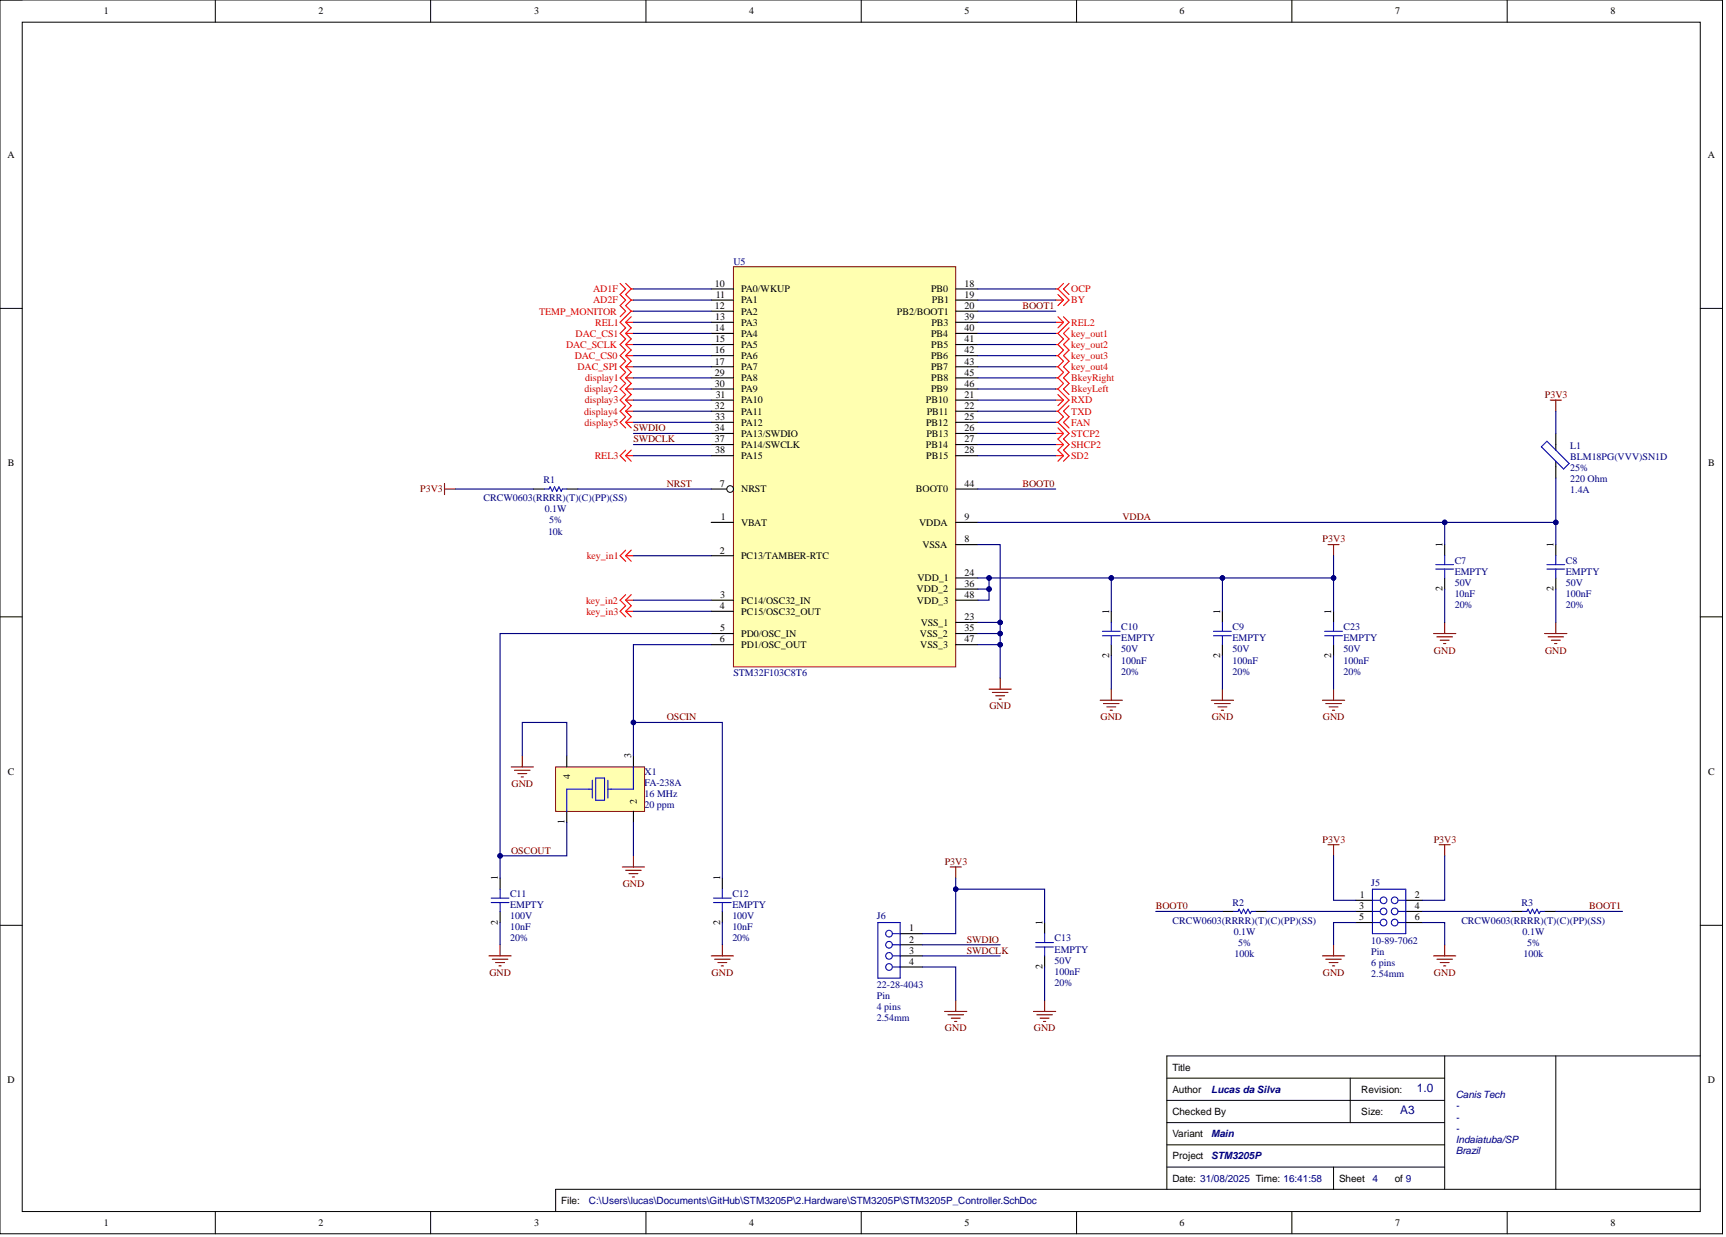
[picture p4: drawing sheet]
<svg xmlns="http://www.w3.org/2000/svg" width="393mm" height="282mm" viewBox="0 0 393 282" stroke-linecap="round" stroke-linejoin="round" font-family="sans-serif">
<g fill="none" stroke="#000" stroke-width=".23">
<path d="M0 0h392.5v281.1h-392.5zM0 0h5.1M49.1 0v5.1M98.1 0v5.1M147.2 0v5.1M196.3 0v5.1M245.3 0v5.1M294.4 0v5.1M343.5 0v5.1M387.5 0h5v5.1M5.1 5.1h382.4v271h-382.4zM0 70.3h5.1"/>
<path d="M387.5 70.3h5M0 140.6h5.1M387.5 140.6h5M0 210.8h5.1M387.5 210.8h5M265.9 245.7h63.3M265.9 250.7h63.3M265.9 255.8h63.3M307.7 245.7v10.1M329.2 240.6v30.4M354.6 240.6v30.4M387.5 240.6h-121.6v30.4"/>
<path d="M49.1 276.1v5M98.1 276.1v5M147.2 276.1v5M196.3 276.1v5M245.3 276.1v5M265.9 265.9h63.3M265.9 260.9h63.3M294.4 276.1v5M303.9 265.9v5.1M343.5 276.1v5M387.5 271h-260.9v5.1M392.5 276.1v5"/>
</g>
<path d="M167.1 60.8h50.7v91.2h-50.7z" fill-rule="evenodd" fill="#ffffb0"/>
<path d="M167.1 60.8h50.7v91.2h-50.7z" fill="none" stroke="#800000" stroke-width=".23"/>
<path d="M162.1 65.8h5M162.1 111.4h5" fill="none" stroke="#000" stroke-width=".25"/>
<circle cx="166.4" cy="111.4" r=".76" fill="#f8fcff"/>
<circle cx="166.4" cy="111.4" r=".76" fill="none" stroke="#000" stroke-width=".23"/>
<g fill="none" stroke="#000" stroke-width=".25">
<path d="M162.1 68.4h5M162.1 70.9h5M162.1 73.4h5M162.1 76h5M162.1 78.5h5M217.8 68.4h5.1M217.8 70.9h5.1M217.8 73.4h5.1M217.8 76h5.1M217.8 78.5h5.1M217.8 65.8h5.1M162.1 81h5"/>
<path d="M162.1 83.6h5M162.1 86.1h5M162.1 93.7h5M162.1 96.2h5M162.1 98.8h5M162.1 88.6h5M162.1 91.2h5M217.8 81h5.1M217.8 83.6h5.1M217.8 86.1h5.1M217.8 93.7h5.1M217.8 96.2h5.1"/>
<path d="M217.8 98.8h5.1M217.8 88.6h5.1M217.8 91.2h5.1M162.1 101.3h5M162.1 103.8h5M162.1 119h5M217.8 101.3h5.1M217.8 103.8h5.1M217.8 119h5.1M217.8 111.4h5.1M162.1 136.8h5M162.1 126.6h5"/>
<path d="M162.1 139.3h5M217.8 131.7h5.1M217.8 134.2h5.1M217.8 136.8h5.1M217.8 124.1h5.1M162.1 144.4h5M162.1 146.9h5M217.8 141.8h5.1M217.8 144.4h5.1M217.8 146.9h5.1"/>
</g>
<path d="M126.6 174.8h20.3v10.1h-20.3z" fill-rule="evenodd" fill="#ffffb0"/>
<path d="M126.6 174.8h20.3v10.1h-20.3z" fill="none" stroke="#800000" stroke-width=".23"/>
<g fill="none" stroke="#000" stroke-width=".25">
<path d="M354.6 98.8v3.8M121.6 111.4h2.5M129.2 111.4h2.5M354.6 105.1v3.8M253.3 139.3v2.5M278.6 139.3v2.5M303.9 139.3v2.5M329.2 124.1v2.5M329.2 131.7v2.5M354.6 124.1v2.5M354.6 131.7v2.5M253.3 146.9v2.5"/>
<path d="M278.6 146.9v2.5M303.9 146.9v2.5M129.2 172.2v2.6M144.4 172.2v2.6M129.2 184.9v2.5M144.4 184.9v2.5M114 200.1v2.5M114 207.7v2.5M164.6 200.1v2.5M164.6 207.7v2.5M205.1 215.3h5.1M205.1 212.7h5.1"/>
<path d="M205.1 217.8h5.1M238.1 210.2v2.5M238.1 217.8v2.5M278.6 207.7h2.5M286.2 207.7h2.5M309 207.7h3.8M309 205.1h3.8M309 210.2h3.8M320.4 207.7h3.8M320.4 205.1h3.8M320.4 210.2h3.8M344.4 207.7h2.6"/>
<path d="M352 207.7h2.6M205.1 220.3h5.1"/>
</g>
<g fill="none" stroke="#00f" stroke-width=".25">
<path d="M124.1 111.4h1l.3-.5 .5 1 .5-1 .5 1 .5-1 .5 1 .2-.5h1.1M352.5 100.5l5.1 5.1-1.3 1.3-5-5.1zM327.2 129.7h4.1M327.2 128.7h4.1M329.2 126.6v2.1M329.2 129.7v2M352.5 129.7h4.1M352.5 128.7h4.1M354.6 126.6v2.1M354.6 129.7v2M251.2 144.9h4.1M251.2 143.9h4.1"/>
<path d="M253.3 141.8v2.1M253.3 144.9v2M276.6 144.9h4M276.6 143.9h4M278.6 141.8v2.1M278.6 144.9v2M301.9 144.9h4M301.9 143.9h4M303.9 141.8v2.1M303.9 144.9v2M135 177.8v4M135 179.8h-5.8v5.1"/>
<path d="M135.7 177.3h2.1v5.1h-2.1zM138.5 177.8v4M144.4 174.8v5h-5.9M111.9 205.7h4.1M111.9 204.6h4.1M114 202.6v2M114 205.7v2M162.6 205.7h4M162.6 204.6h4M164.6 202.6v2M164.6 205.7v2M200.1 210.2h5v12.7h-5z"/>
<path d="M203.4 212.7h1.7M203.4 215.3h1.7M203.4 217.8h1.7M236 215.8h4.1M236 214.8h4.1M238.1 212.7v2.1M238.1 215.8v2M281.1 207.7h1l.3-.5 .5 1 .5-1 .5 1 .5-1 .5 1 .3-.5h1M312.8 207.7h1.7M312.8 205.1h1.7M312.8 202.6h7.6v10.1h-7.6zM312.8 210.2h1.7"/>
<path d="M318.6 207.7h1.8M318.6 205.1h1.8M318.6 210.2h1.8M347 207.7h1l.2-.5 .5 1 .5-1 .5 1 .6-1 .5 1 .2-.5h1M203.4 220.3h1.7"/>
<circle cx="202.6" cy="215.3" r=".76"/>
<circle cx="202.6" cy="217.8" r=".76"/>
<circle cx="202.6" cy="212.7" r=".76"/>
<circle cx="315.3" cy="210.2" r=".76"/>
<circle cx="315.3" cy="205.2" r=".76"/>
<circle cx="315.3" cy="207.7" r=".76"/>
<circle cx="317.8" cy="205.2" r=".76"/>
<circle cx="317.8" cy="210.2" r=".76"/>
<circle cx="317.8" cy="207.7" r=".76"/>
<circle cx="202.6" cy="220.3" r=".76"/>
</g>
<g fill="none" stroke="#800000" stroke-width=".25">
<path d="M353.3 91.2h2.5M354.6 91.2v2.5M101.3 110.2v2.5M101.3 111.4h2.5M302.6 124.1h2.6M303.9 124.1v2.5M225.4 157h5.1M226.2 157.8h3.5M226.9 158.5h2M227.7 159.3h.5M227.9 154.5v2.5M250.7 159.6h5.1"/>
<path d="M253.3 157v2.6M276.1 159.6h5M278.6 157v2.6M301.4 159.6h5M303.9 157v2.6M326.7 144.4h5.1M327.5 145.1h3.5M328.2 145.9h2M329 146.6h.5M329.2 141.8v2.6M352 144.4h5.1M352.8 145.1h3.5"/>
<path d="M353.5 145.9h2.1M354.3 146.6h.5M354.6 141.8v2.6M116.5 174.8h5.1M117.3 175.5h3.5M118 176.3h2M118.8 177h.5M119 172.2v2.6M251.5 160.3h3.5M252.2 161.1h2.1M253 161.8h.5M276.8 160.3h3.6"/>
<path d="M277.6 161.1h2M278.3 161.8h.5M302.1 160.3h3.6M302.9 161.1h2M303.7 161.8h.5M141.8 197.6h5.1M142.6 198.3h3.5M143.3 199.1h2.1M144.1 199.8h.5M144.4 195v2.6M216.5 197.6h2.6M217.8 197.6v2.5"/>
<path d="M302.6 192.5h2.6M303.9 192.5v2.5M328 192.5h2.5M329.2 192.5v2.5M111.4 217.8h5.1M112.2 218.6h3.5M113 219.3h2M114 215.3v2.5M162.1 217.8h5M162.8 218.6h3.6M163.6 219.3h2M164.6 215.3v2.5"/>
<path d="M301.4 217.8h5M302.1 218.6h3.6M302.9 219.3h2M303.9 215.3v2.5M326.7 217.8h5.1M327.5 218.6h3.5M328.2 219.3h2M329.2 215.3v2.5M113.7 220.1h.5M164.4 220.1h.5M215.3 230.5h5M216 231.2h3.6"/>
<path d="M216.8 232h2M217.5 232.8h.6M217.8 227.9v2.6M235.5 230.5h5.1M236.3 231.2h3.5M237 232h2.1M237.8 232.8h.5M238.1 227.9v2.6M303.7 220.1h.5M329 220.1h.5"/>
</g>
<g fill="none" stroke="#f00" stroke-width=".25">
<path d="M141.3 64.6l1.3 1.2-1.3 1.3 1.3 1.3-1.3 1.2 1.3 1.3-1.3 1.3M142.6 64.6l1.3 1.2M142.6 73.4l1.3 1.3-1.3 1.3M142.6 73.4h1.8M142.6 78.5h1.8M142.6 76h1.8M142.6 78.5l1.3 1.3-1.3 1.2M142.6 76l1.3 1.2-1.3 1.3M143.9 65.8l-1.3 1.3 1.3 1.3M143.9 65.8h.5M143.9 68.4l-1.3 1.2 1.3 1.3M143.9 68.4h.5"/>
<path d="M143.9 70.9l-2.6 2.5 1.3 1.3-1.3 1.3 1.3 1.2-1.3 1.3 1.3 1.3-1.3 1.2 1.3 1.3-1.3 1.3 1.3 1.2-1.3 1.3 1.3 1.3-1.3 1.2 1.3 1.3-1.3 1.3 1.3 1.2-1.3 1.3 1.3 1.3-1.3 1.2 1.3 1.3M143.9 70.9h.5M143.9 72.2l-1.3 1.2M240.6 65.8h.5M240.6 68.4h1.8M240.6 73.4h1.8M240.6 78.5h.5M240.6 76h.5M241.1 67.1l1.3 1.3M241.1 65.8l2.5 2.6-1.2 1.2M241.1 72.2l1.3 1.2M241.1 78.5l1.3 1.3-1.3 1.2"/>
<path d="M241.1 76l1.3 1.2-1.3 1.3M242.4 68.4l-1.3 1.2M242.4 73.4l-1.3 1.3M242.4 72.2l1.2 1.2-2.5 2.6M242.4 64.6l-1.3 1.2M243.6 64.6l-1.2 1.2 1.2 1.3M243.6 74.7l-1.2 1.3 1.2 1.2-1.2 1.3 1.2 1.3-1.2 1.2 1.2 1.3-1.2 1.3 1.2 1.2-1.2 1.3 1.2 1.3-1.2 1.2 1.2 1.3M142.6 96.2h1.8M142.6 93.7h1.8M142.6 91.2h1.8M142.6 86.1l1.3 1.3-1.3 1.2M142.6 83.6l1.3 1.2-1.3 1.3"/>
<path d="M142.6 86.1h1.8M142.6 88.6l1.3 1.3-1.3 1.3M142.6 88.6h1.8M142.6 91.2l1.3 1.2-1.3 1.3M142.6 93.7l1.3 1.3-1.3 1.2M142.6 96.2l1.3 1.3M142.6 83.6h1.8M142.6 81h1.8M142.6 81l1.3 1.3-1.3 1.3M240.6 96.2h.5M240.6 93.7h.5M240.6 91.2h1.8"/>
<path d="M240.6 98.8h1.8M240.6 86.1h.5M240.6 88.6h.5M240.6 83.6h.5M240.6 81h.5M241.1 96.2l2.5 2.6-1.2 1.2 1.2 1.3-1.2 1.3 1.2 1.2-1.2 1.3M241.1 93.7l1.3 1.3-1.3 1.2M241.1 88.6l2.5 2.6-2.5 2.5M241.1 89.9l1.3 1.3M241.1 97.5l1.3 1.3M241.1 83.6l1.3 1.2-1.3 1.3M241.1 81l1.3 1.3-1.3 1.3"/>
<path d="M241.1 86.1l1.3 1.3-1.3 1.2M242.4 91.2l-1.3 1.2M242.4 98.8l-1.3 1.2 1.3 1.3M243.6 92.4l-1.2 1.3 1.2 1.3-1.2 1.2 1.2 1.3M142.6 103.8l1.3 1.3M142.6 102.6l-1.3 1.2 1.3 1.3M142.6 103.8h1.8M143.9 102.6l-1.3 1.2M240.6 103.8h1.8M240.6 101.3h1.8M242.4 101.3l-1.3 1.3 1.3 1.2M242.4 103.8l-1.3 1.3"/>
<path d="M142.6 136.8l1.3 1.2-1.3 1.3M142.6 135.5l-1.3 1.3 1.3 1.2-1.3 1.3 1.3 1.3M142.6 136.8h1.8M142.6 139.3l1.3 1.3M142.6 139.3h1.8M142.6 126.6l1.3 1.3M142.6 125.4l-1.3 1.2 1.3 1.3M142.6 126.6h1.8M143.9 135.5l-1.3 1.3M143.9 125.4l-1.3 1.2"/>
</g>
<path d="M354.6 108.9v10.1" fill="none" stroke="#000080" stroke-width=".25"/>
<circle cx="354.6" cy="119" r=".51" fill="#000080"/>
<circle cx="354.6" cy="119" r=".51" fill="none" stroke="#000080" stroke-width=".23"/>
<path d="M103.8 111.4h17.8M162.1 144.4h-48.1v50.6h15.2v-7.6" fill="none" stroke="#000080" stroke-width=".25"/>
<circle cx="114" cy="195" r=".51" fill="#000080"/>
<circle cx="114" cy="195" r=".51" fill="none" stroke="#000080" stroke-width=".23"/>
<path d="M131.7 111.4h30.4M119 172.2v-7.6h10.2v7.6M144.4 164.6h20.2v35.5" fill="none" stroke="#000080" stroke-width=".25"/>
<circle cx="144.4" cy="164.6" r=".51" fill="#000080"/>
<circle cx="144.4" cy="164.6" r=".51" fill="none" stroke="#000080" stroke-width=".23"/>
<path d="M162.1 146.9h-17.7v25.3" fill="none" stroke="#000080" stroke-width=".25"/>
<circle cx="144.4" cy="164.6" r=".51" fill="#000080"/>
<circle cx="144.4" cy="164.6" r=".51" fill="none" stroke="#000080" stroke-width=".23"/>
<g fill="none" stroke="#000080" stroke-width=".25">
<path d="M144.4 78.5h17.7M144.4 76h17.7M144.4 73.4h17.7M144.4 70.9h17.7M144.4 68.4h17.7M144.4 65.8h17.7M144.4 98.8h17.7M144.4 96.2h17.7M144.4 93.7h17.7M144.4 91.2h17.7M144.4 88.6h17.7M144.4 86.1h17.7"/>
<path d="M144.4 83.6h17.7M144.4 81h17.7M144.4 101.3h17.7M144.4 139.3h17.7M144.4 136.8h17.7M144.4 126.6h17.7M210.2 217.8h17.7M210.2 215.3h17.7M238.1 210.2v-7.6h-20.3v10.1h-7.6M210.2 220.3h7.6v7.6"/>
</g>
<circle cx="217.8" cy="202.6" r=".51" fill="#000080"/>
<circle cx="217.8" cy="202.6" r=".51" fill="none" stroke="#000080" stroke-width=".23"/>
<path d="M222.9 146.9h5" fill="none" stroke="#000080" stroke-width=".25"/>
<circle cx="227.9" cy="146.9" r=".51" fill="#000080"/>
<circle cx="227.9" cy="146.9" r=".51" fill="none" stroke="#000080" stroke-width=".23"/>
<path d="M222.9 144.4h5" fill="none" stroke="#000080" stroke-width=".25"/>
<circle cx="227.9" cy="144.4" r=".51" fill="#000080"/>
<circle cx="227.9" cy="144.4" r=".51" fill="none" stroke="#000080" stroke-width=".23"/>
<path d="M222.9 141.8h5" fill="none" stroke="#000080" stroke-width=".25"/>
<circle cx="227.9" cy="141.8" r=".51" fill="#000080"/>
<circle cx="227.9" cy="141.8" r=".51" fill="none" stroke="#000080" stroke-width=".23"/>
<path d="M222.9 131.7h2.5v5.1h-2.5" fill="none" stroke="#000080" stroke-width=".25"/>
<circle cx="225.4" cy="134.2" r=".51" fill="#000080"/>
<circle cx="225.4" cy="134.2" r=".51" fill="none" stroke="#000080" stroke-width=".23"/>
<circle cx="225.4" cy="131.7" r=".51" fill="#000080"/>
<circle cx="225.4" cy="131.7" r=".51" fill="none" stroke="#000080" stroke-width=".23"/>
<path d="M222.9 134.2h2.5" fill="none" stroke="#000080" stroke-width=".25"/>
<circle cx="225.4" cy="134.2" r=".51" fill="#000080"/>
<circle cx="225.4" cy="134.2" r=".51" fill="none" stroke="#000080" stroke-width=".23"/>
<path d="M222.9 124.1h5v30.4" fill="none" stroke="#000080" stroke-width=".25"/>
<circle cx="227.9" cy="146.9" r=".51" fill="#000080"/>
<circle cx="227.9" cy="146.9" r=".51" fill="none" stroke="#000080" stroke-width=".23"/>
<circle cx="227.9" cy="144.4" r=".51" fill="#000080"/>
<circle cx="227.9" cy="144.4" r=".51" fill="none" stroke="#000080" stroke-width=".23"/>
<circle cx="227.9" cy="141.8" r=".51" fill="#000080"/>
<circle cx="227.9" cy="141.8" r=".51" fill="none" stroke="#000080" stroke-width=".23"/>
<path d="M222.9 119h131.7v5.1" fill="none" stroke="#000080" stroke-width=".25"/>
<circle cx="329.2" cy="119" r=".51" fill="#000080"/>
<circle cx="329.2" cy="119" r=".51" fill="none" stroke="#000080" stroke-width=".23"/>
<circle cx="354.6" cy="119" r=".51" fill="#000080"/>
<circle cx="354.6" cy="119" r=".51" fill="none" stroke="#000080" stroke-width=".23"/>
<g fill="none" stroke="#000080" stroke-width=".25">
<path d="M222.9 78.5h17.7M222.9 76h17.7M222.9 70.9h17.7M222.9 68.4h17.7M222.9 65.8h17.7M222.9 98.8h17.7M222.9 96.2h17.7M222.9 93.7h17.7M222.9 91.2h17.7M222.9 88.6h17.7M222.9 86.1h17.7M222.9 83.6h17.7"/>
<path d="M222.9 81h17.7M222.9 111.4h17.7M222.9 103.8h17.7M222.9 101.3h17.7M225.4 131.7h27.9"/>
</g>
<circle cx="225.4" cy="131.7" r=".51" fill="#000080"/>
<circle cx="225.4" cy="131.7" r=".51" fill="none" stroke="#000080" stroke-width=".23"/>
<circle cx="253.3" cy="131.7" r=".51" fill="#000080"/>
<circle cx="253.3" cy="131.7" r=".51" fill="none" stroke="#000080" stroke-width=".23"/>
<path d="M303.9 126.6v5.1h-50.6v7.6" fill="none" stroke="#000080" stroke-width=".25"/>
<circle cx="253.3" cy="131.7" r=".51" fill="#000080"/>
<circle cx="253.3" cy="131.7" r=".51" fill="none" stroke="#000080" stroke-width=".23"/>
<circle cx="278.6" cy="131.7" r=".51" fill="#000080"/>
<circle cx="278.6" cy="131.7" r=".51" fill="none" stroke="#000080" stroke-width=".23"/>
<circle cx="303.9" cy="131.7" r=".51" fill="#000080"/>
<circle cx="303.9" cy="131.7" r=".51" fill="none" stroke="#000080" stroke-width=".23"/>
<path d="M114 195v5.1M303.9 195v10.1h5.1M329.2 195v10.1h-5M114 210.2v5.1M263.4 207.7h15.2M288.7 207.7h20.3M309 210.2h-5.1v5.1M324.2 210.2h5v5.1M324.2 207.7h20.2M354.6 207.7h15.2" fill="none" stroke="#000080" stroke-width=".25"/>
<circle cx="114" cy="195" r=".51" fill="#000080"/>
<circle cx="114" cy="195" r=".51" fill="none" stroke="#000080" stroke-width=".23"/>
<path d="M144.4 187.4v7.6M164.6 210.2v5.1M217.8 200.1v2.5" fill="none" stroke="#000080" stroke-width=".25"/>
<circle cx="217.8" cy="202.6" r=".51" fill="#000080"/>
<circle cx="217.8" cy="202.6" r=".51" fill="none" stroke="#000080" stroke-width=".23"/>
<path d="M278.6 131.7v7.6M253.3 149.4v7.6M278.6 149.4v7.6M238.1 220.3v7.6" fill="none" stroke="#000080" stroke-width=".25"/>
<circle cx="278.6" cy="131.7" r=".51" fill="#000080"/>
<circle cx="278.6" cy="131.7" r=".51" fill="none" stroke="#000080" stroke-width=".23"/>
<path d="M303.9 131.7v7.6M303.9 149.4v7.6" fill="none" stroke="#000080" stroke-width=".25"/>
<circle cx="303.9" cy="131.7" r=".51" fill="#000080"/>
<circle cx="303.9" cy="131.7" r=".51" fill="none" stroke="#000080" stroke-width=".23"/>
<path d="M329.2 119v5.1M329.2 134.2v7.6" fill="none" stroke="#000080" stroke-width=".25"/>
<circle cx="329.2" cy="119" r=".51" fill="#000080"/>
<circle cx="329.2" cy="119" r=".51" fill="none" stroke="#000080" stroke-width=".23"/>
<path d="M222.9 73.4h17.7M354.6 93.7v5.1M144.4 103.8h17.7M354.6 134.2v7.6" fill="none" stroke="#000080" stroke-width=".25"/>
<g font-size="2.7" fill="#000080">
<text x="322.9" y="248.9">1.0</text>
<text x="319.1" y="253.9">A3</text>
</g>
<g font-size="2.3">
<text x="23.7" y="3.3">1</text>
<text x="72.6" y="3.3">2</text>
<text x="121.7" y="3.3">3</text>
<text x="170.7" y="3.3">4</text>
<text x="219.8" y="3.3">5</text>
<text x="268.8" y="3.3">6</text>
<text x="317.9" y="3.3">7</text>
<text x="367" y="3.3">8</text>
<text x="1.7" y="35.9">A</text>
<text x="389.2" y="35.9">A</text>
<text x="162.9" y="65.3">10</text>
<text x="219.8" y="65.3">18</text>
<text x="162.9" y="70.4">12</text>
<text x="163.1" y="67.9">11</text>
<text x="168.9" y="66.6">PA0/WKUP</text>
<text x="168.9" y="69.1">PA1</text>
<text x="168.9" y="71.7">PA2</text>
<text x="204.4" y="71.7">PB2/BOOT1</text>
<text x="212.2" y="66.6">PB0</text>
<text x="212.4" y="69.1">PB1</text>
<text x="219.8" y="67.9">19</text>
<text x="219.8" y="70.4">20</text>
<text x="162.9" y="75.5">14</text>
<text x="163" y="72.9">13</text>
<text x="168.9" y="74.2">PA3</text>
<text x="168.9" y="76.7">PA4</text>
<text x="212.2" y="76.7">PB4</text>
<text x="212.3" y="74.2">PB3</text>
<text x="219.8" y="72.9">39</text>
<text x="219.8" y="75.5">40</text>
<text x="162.9" y="80.5">16</text>
<text x="162.9" y="83.1">17</text>
<text x="163" y="78">15</text>
<text x="168.9" y="79.3">PA5</text>
<text x="168.9" y="81.8">PA6</text>
<text x="212.2" y="81.8">PB6</text>
<text x="212.2" y="79.3">PB5</text>
<text x="219.8" y="78">41</text>
<text x="219.8" y="80.5">42</text>
<text x="219.8" y="83.1">43</text>
<text x="162.9" y="85.6">29</text>
<text x="162.9" y="88.1">30</text>
<text x="168.9" y="84.3">PA7</text>
<text x="168.9" y="86.9">PA8</text>
<text x="168.9" y="89.4">PA9</text>
<text x="212.2" y="84.3">PB7</text>
<text x="212.2" y="89.4">PB9</text>
<text x="212.2" y="86.9">PB8</text>
<text x="219.8" y="85.6">45</text>
<text x="219.8" y="88.1">46</text>
<text x="162.9" y="93.2">32</text>
<text x="163" y="95.7">33</text>
<text x="163.1" y="90.7">31</text>
<text x="168.9" y="94.5">PA11</text>
<text x="168.9" y="91.9">PA10</text>
<text x="211" y="91.9">PB10</text>
<text x="211.2" y="94.5">PB11</text>
<text x="219.8" y="93.2">22</text>
<text x="219.8" y="95.7">25</text>
<text x="219.8" y="90.7">21</text>
<text x="162.9" y="98.3">34</text>
<text x="162.9" y="100.8">37</text>
<text x="168.9" y="97">PA12</text>
<text x="168.9" y="99.5">PA13/SWDIO</text>
<text x="211" y="97">PB12</text>
<text x="211.1" y="99.5">PB13</text>
<text x="219.8" y="98.3">26</text>
<text x="219.8" y="100.8">27</text>
<text x="1.8" y="106.2">B</text>
<text x="163" y="103.3">38</text>
<text x="168.9" y="102.1">PA14/SWCLK</text>
<text x="168.9" y="104.6">PA15</text>
<text x="211" y="102.1">PB14</text>
<text x="211.1" y="104.6">PB15</text>
<text x="219.8" y="103.3">28</text>
<text x="389.3" y="106.2">B</text>
<text x="164.1" y="110.9">7</text>
<text x="168.9" y="112.2">NRST</text>
<text x="208.7" y="112.2">BOOT0</text>
<text x="219.8" y="110.9">44</text>
<text x="164.3" y="118.5">1</text>
<text x="168.9" y="119.8">VBAT</text>
<text x="209.4" y="119.8">VDDA</text>
<text x="219.8" y="118.5">9</text>
<text x="210.2" y="124.9">VSSA</text>
<text x="219.8" y="123.6">8</text>
<text x="328.7" y="124.6" transform="rotate(-90 328.7 124.6)">1</text>
<text x="354.1" y="124.6" transform="rotate(-90 354.1 124.6)">1</text>
<text x="164.1" y="126.1">2</text>
<text x="168.9" y="127.4">PC13/TAMBER-RTC</text>
<text x="219.8" y="131.2">24</text>
<text x="164.2" y="136.3">3</text>
<text x="168.9" y="137.5">PC14/OSC32_IN</text>
<text x="208.9" y="135">VDD_2</text>
<text x="209" y="137.5">VDD_3</text>
<text x="209.1" y="132.5">VDD_1</text>
<text x="219.8" y="133.7">36</text>
<text x="219.8" y="136.3">48</text>
<text x="328.7" y="134.8" transform="rotate(-90 328.7 134.8)">2</text>
<text x="354.1" y="134.8" transform="rotate(-90 354.1 134.8)">2</text>
<text x="164.1" y="138.8">4</text>
<text x="164.1" y="143.9">5</text>
<text x="168.9" y="140.1">PC15/OSC32_OUT</text>
<text x="209.8" y="142.6">VSS_1</text>
<text x="219.8" y="141.3">23</text>
<text x="219.8" y="143.9">35</text>
<text x="252.8" y="139.8" transform="rotate(-90 252.8 139.8)">1</text>
<text x="278.1" y="139.8" transform="rotate(-90 278.1 139.8)">1</text>
<text x="303.4" y="139.8" transform="rotate(-90 303.4 139.8)">1</text>
<text x="164.1" y="146.4">6</text>
<text x="168.9" y="145.1">PD0/OSC_IN</text>
<text x="168.9" y="147.7">PD1/OSC_OUT</text>
<text x="209.7" y="145.1">VSS_2</text>
<text x="209.7" y="147.7">VSS_3</text>
<text x="219.8" y="146.4">47</text>
<text x="252.8" y="150" transform="rotate(-90 252.8 150)">2</text>
<text x="278.1" y="150" transform="rotate(-90 278.1 150)">2</text>
<text x="303.4" y="150" transform="rotate(-90 303.4 150)">2</text>
<text x="143.9" y="172.7" transform="rotate(-90 143.9 172.7)">3</text>
<text x="1.8" y="176.5">C</text>
<text x="129.9" y="177.6" transform="rotate(-90 129.9 177.6)">4</text>
<text x="389.3" y="176.5">C</text>
<text x="145.1" y="183.1" transform="rotate(-90 145.1 183.1)">2</text>
<text x="128.7" y="187.8" transform="rotate(-90 128.7 187.8)">1</text>
<text x="113.5" y="200.6" transform="rotate(-90 113.5 200.6)">1</text>
<text x="164.1" y="200.6" transform="rotate(-90 164.1 200.6)">1</text>
<text x="309.7" y="209.7">5</text>
<text x="309.8" y="207.2">3</text>
<text x="309.9" y="204.6">1</text>
<text x="322.4" y="207.2">4</text>
<text x="322.4" y="204.6">2</text>
<text x="322.4" y="209.7">6</text>
<text x="113.5" y="210.8" transform="rotate(-90 113.5 210.8)">2</text>
<text x="164.1" y="210.8" transform="rotate(-90 164.1 210.8)">2</text>
<text x="207.2" y="214.8">2</text>
<text x="207.2" y="212.2">1</text>
<text x="237.6" y="210.7" transform="rotate(-90 237.6 210.7)">1</text>
<text x="207.2" y="217.3">3</text>
<text x="207.2" y="219.8">4</text>
<text x="237.6" y="220.9" transform="rotate(-90 237.6 220.9)">2</text>
<text x="267.2" y="243.9">Title</text>
<text x="1.7" y="246.8">D</text>
<text x="267.2" y="249">Author</text>
<text x="310.2" y="249">Revision:</text>
<text x="389.2" y="246.8">D</text>
<text x="267.2" y="254.1">Checked By</text>
<text x="310.2" y="254.1">Size:</text>
<text x="267.2" y="259.1">Variant</text>
<text x="267.2" y="269.3">Date: 31/08/2025 Time: 16:41:58</text>
<text x="267.2" y="264.2">Project</text>
<text x="305.2" y="269.3">Sheet</text>
<text x="317.8" y="269.3">of 9</text>
<text x="127.9" y="274.3">File:</text>
<text x="23.7" y="279.4">1</text>
<text x="72.6" y="279.4">2</text>
<text x="121.7" y="279.4">3</text>
<text x="170.7" y="279.4">4</text>
<text x="219.8" y="279.4">5</text>
<text x="268.8" y="279.4">6</text>
<text x="317.9" y="279.4">7</text>
<text x="367" y="279.4">8</text>
</g>
<g font-size="2.3" fill="#000080">
<text x="167.1" y="60.3">U5</text>
<text x="357.9" y="104.8">BLM18PG(VVV)SN1D</text>
<text x="357.9" y="107.4">25%</text>
<text x="357.9" y="102.3">L1</text>
<text x="123.8" y="110.2">R1</text>
<text x="357.9" y="109.9">220 Ohm</text>
<text x="357.9" y="112.4">1.4A</text>
<text x="110.2" y="114.2">CRCW0603(RRRR)(T)(C)(PP)(SS)</text>
<text x="124.1" y="116.8">0.1W</text>
<text x="125.2" y="119.3">5%</text>
<text x="124.9" y="121.8">10k</text>
<text x="331.5" y="130.9">EMPTY</text>
<text x="331.5" y="128.4">C7</text>
<text x="356.8" y="130.9">EMPTY</text>
<text x="356.8" y="128.4">C8</text>
<text x="331.5" y="133.5">50V</text>
<text x="331.5" y="136">10nF</text>
<text x="356.8" y="133.5">50V</text>
<text x="356.8" y="136">100nF</text>
<text x="255.5" y="143.6">C10</text>
<text x="280.9" y="143.6">C9</text>
<text x="306.2" y="143.6">C23</text>
<text x="331.5" y="138.5">20%</text>
<text x="356.8" y="138.5">20%</text>
<text x="255.5" y="146.1">EMPTY</text>
<text x="255.5" y="148.7">50V</text>
<text x="280.9" y="146.1">EMPTY</text>
<text x="280.9" y="148.7">50V</text>
<text x="306.2" y="146.1">EMPTY</text>
<text x="306.2" y="148.7">50V</text>
<text x="167.1" y="154">STM32F103C8T6</text>
<text x="255.5" y="151.2">100nF</text>
<text x="255.5" y="153.7">20%</text>
<text x="280.9" y="151.2">100nF</text>
<text x="280.9" y="153.7">20%</text>
<text x="306.2" y="151.2">100nF</text>
<text x="306.2" y="153.7">20%</text>
<text x="146.9" y="179.1">FA-238A</text>
<text x="146.9" y="176.5">X1</text>
<text x="146.9" y="181.6">16 MHz</text>
<text x="146.9" y="184.1">20 ppm</text>
<text x="312.5" y="201.9">J5</text>
<text x="116.2" y="206.9">EMPTY</text>
<text x="116.2" y="209.5">100V</text>
<text x="116.2" y="204.4">C11</text>
<text x="166.9" y="206.9">EMPTY</text>
<text x="166.9" y="209.5">100V</text>
<text x="166.9" y="204.4">C12</text>
<text x="199.8" y="209.5">J6</text>
<text x="280.9" y="206.4">R2</text>
<text x="346.7" y="206.4">R3</text>
<text x="116.2" y="212">10nF</text>
<text x="116.2" y="214.5">20%</text>
<text x="166.9" y="212">10nF</text>
<text x="166.9" y="214.5">20%</text>
<text x="240.3" y="214.5">C13</text>
<text x="267.2" y="210.5">CRCW0603(RRRR)(T)(C)(PP)(SS)</text>
<text x="281.2" y="213">0.1W</text>
<text x="282.2" y="215.5">5%</text>
<text x="312.5" y="215">10-89-7062</text>
<text x="333" y="210.5">CRCW0603(RRRR)(T)(C)(PP)(SS)</text>
<text x="347" y="213">0.1W</text>
<text x="348" y="215.5">5%</text>
<text x="240.3" y="217.1">EMPTY</text>
<text x="240.3" y="219.6">50V</text>
<text x="281.4" y="218.1">100k</text>
<text x="312.5" y="217.6">Pin</text>
<text x="312.5" y="220.1">6 pins</text>
<text x="347.2" y="218.1">100k</text>
<text x="199.8" y="225.2">22-28-4043</text>
<text x="199.8" y="227.7">Pin</text>
<text x="240.3" y="222.1">100nF</text>
<text x="240.3" y="224.7">20%</text>
<text x="312.5" y="222.6">2.54mm</text>
<text x="199.8" y="230.2">4 pins</text>
<text x="199.8" y="232.8">2.54mm</text>
<text x="331.8" y="250.3">Canis Tech</text>
<text x="331.8" y="252.8">-</text>
<text x="331.8" y="255.3">-</text>
<text x="331.8" y="257.9">-</text>
<text x="331.8" y="260.4">Indaiatuba/SP</text>
<text x="331.8" y="262.9">Brazil</text>
<text x="312.8" y="269.3">4</text>
<text x="134.2" y="274.3">C:\Users\lucas\Documents\GitHub\STM3205P\2.Hardware\STM3205P\STM3205P_Controller.SchDoc</text>
</g>
<g font-size="2.3" fill="#f00">
<text x="122.9" y="71.7">TEMP_MONITOR</text>
<text x="135.2" y="66.6">AD1F</text>
<text x="135.2" y="69.1">AD2F</text>
<text x="244.1" y="69.1">BY</text>
<text x="244.1" y="66.6">OCP</text>
<text x="131.2" y="76.7">DAC_CS1</text>
<text x="135.6" y="74.2">REL1</text>
<text x="244.1" y="74.2">REL2</text>
<text x="244.1" y="76.7">key_out1</text>
<text x="129" y="79.3">DAC_SCLK</text>
<text x="131" y="81.8">DAC_CS0</text>
<text x="244.1" y="79.3">key_out2</text>
<text x="244.1" y="81.8">key_out3</text>
<text x="131.6" y="84.3">DAC_SPI</text>
<text x="133.2" y="89.4">display2</text>
<text x="133.3" y="86.9">display1</text>
<text x="244.1" y="84.3">key_out4</text>
<text x="244.1" y="86.9">BkeyRight</text>
<text x="244.1" y="89.4">BkeyLeft</text>
<text x="133.1" y="94.5">display4</text>
<text x="133.3" y="91.9">display3</text>
<text x="244.1" y="94.5">TXD</text>
<text x="244.1" y="91.9">RXD</text>
<text x="133.2" y="97">display5</text>
<text x="244.1" y="97">FAN</text>
<text x="244.1" y="99.5">STCP2</text>
<text x="135.5" y="104.6">REL3</text>
<text x="244.1" y="102.1">SHCP2</text>
<text x="244.1" y="104.6">SD2</text>
<text x="133.7" y="127.4">key_in1</text>
<text x="133.6" y="137.5">key_in2</text>
<text x="133.6" y="140.1">key_in3</text>
</g>
<g font-size="2.3" fill="#800000">
<text x="233" y="70.4">BOOT1</text>
<text x="352.1" y="90.7">P3V3</text>
<text x="144.4" y="98.3">SWDIO</text>
<text x="144.4" y="100.8">SWDCLK</text>
<text x="95.8" y="112.2">P3V3</text>
<text x="152" y="110.9">NRST</text>
<text x="233" y="110.9">BOOT0</text>
<text x="255.8" y="118.5">VDDA</text>
<text x="301.4" y="123.6">P3V3</text>
<text x="326.8" y="148.9">GND</text>
<text x="352.1" y="148.9">GND</text>
<text x="225.5" y="161.6">GND</text>
<text x="152" y="164.1">OSCIN</text>
<text x="250.8" y="164.1">GND</text>
<text x="276.1" y="164.1">GND</text>
<text x="301.5" y="164.1">GND</text>
<text x="116.6" y="179.3">GND</text>
<text x="301.4" y="192">P3V3</text>
<text x="326.7" y="192">P3V3</text>
<text x="116.5" y="194.5">OSCOUT</text>
<text x="215.3" y="197">P3V3</text>
<text x="141.9" y="202.1">GND</text>
<text x="263.4" y="207.2">BOOT0</text>
<text x="362.2" y="207.2">BOOT1</text>
<text x="220.3" y="214.8">SWDIO</text>
<text x="220.3" y="217.3">SWDCLK</text>
<text x="111.5" y="222.4">GND</text>
<text x="162.2" y="222.4">GND</text>
<text x="301.5" y="222.4">GND</text>
<text x="326.8" y="222.4">GND</text>
<text x="215.4" y="235">GND</text>
<text x="235.6" y="235">GND</text>
</g>
<g font-size="2.3" fill="#007">
<text x="276.1" y="249">Lucas da Silva</text>
<text x="276.1" y="259.1">Main</text>
<text x="276.1" y="264.2">STM3205P</text>
</g>
</svg>
